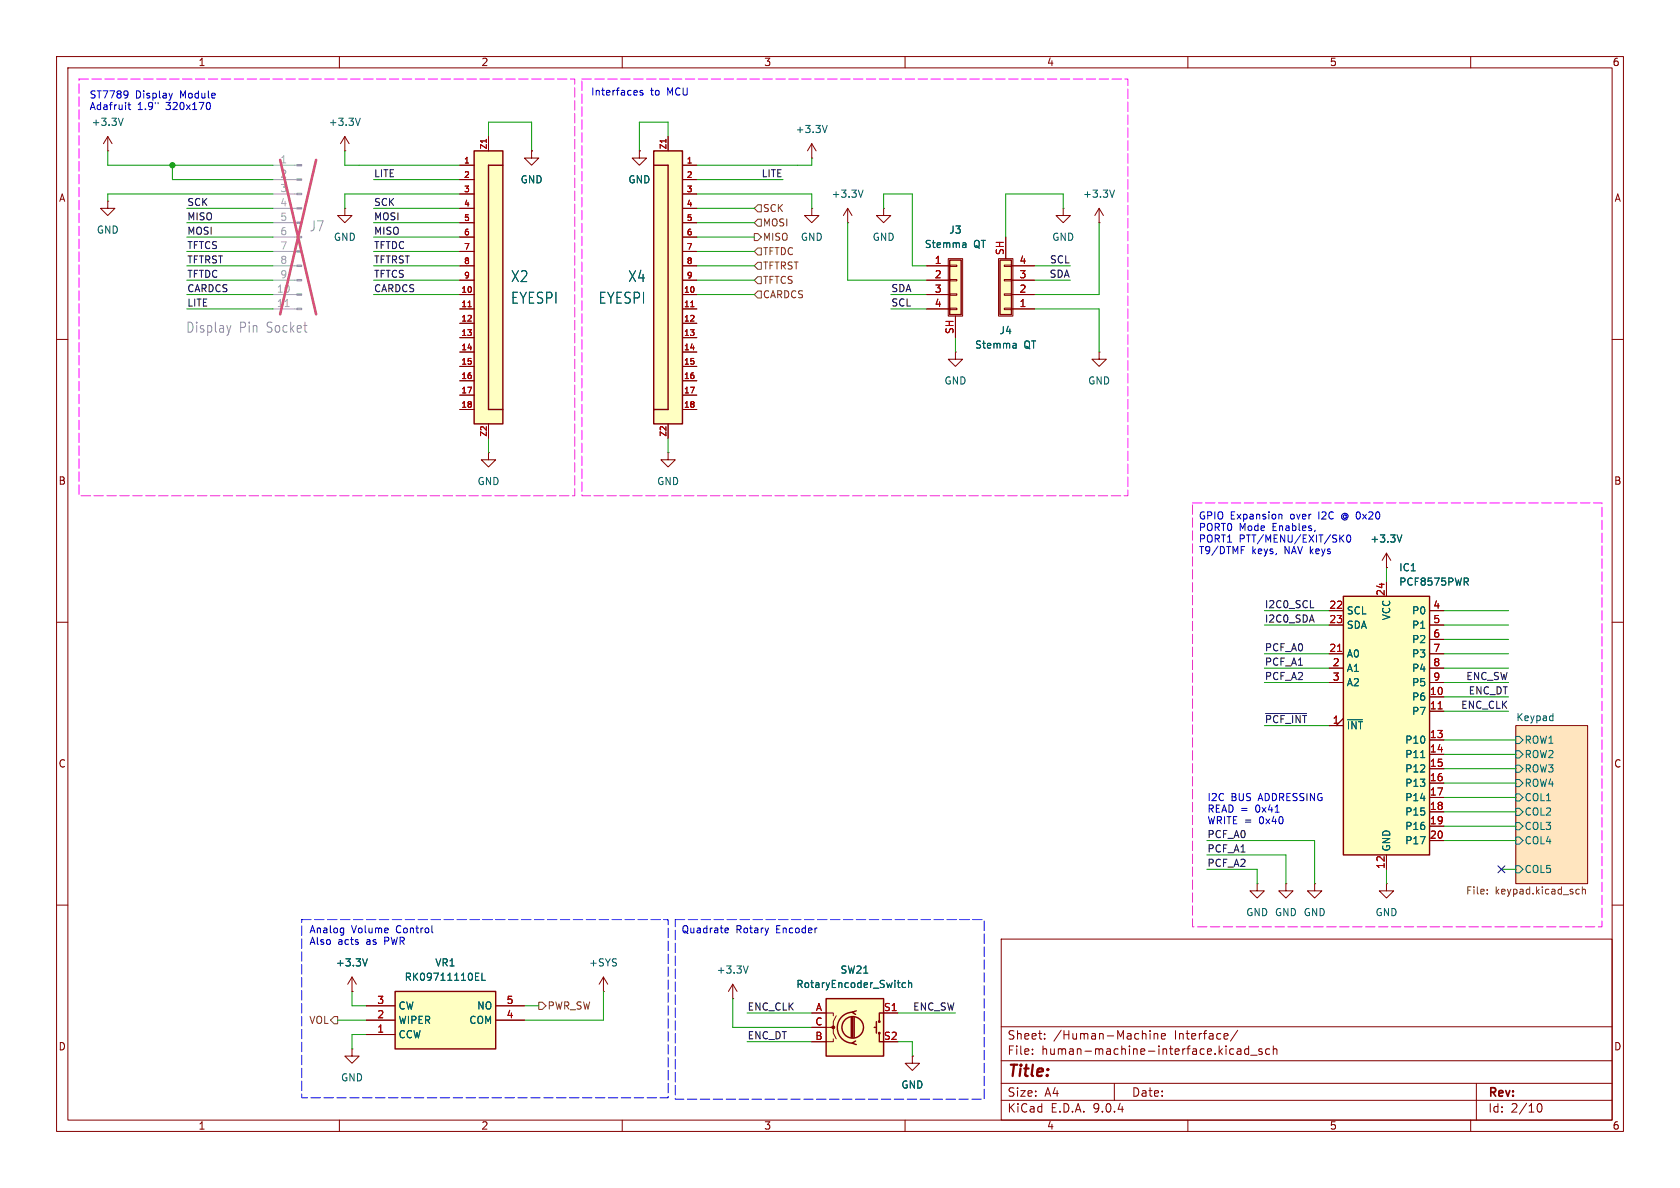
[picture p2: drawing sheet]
<svg xmlns="http://www.w3.org/2000/svg" width="297mm" height="210mm" viewBox="0 0 297 210" stroke-linecap="round" stroke-linejoin="round" font-family="sans-serif">
<g fill="none" stroke="#840000" stroke-width=".18">
<path d="M10 10h277v190h-277zM12 12h273v186h-273zM60 10v2M110 10v2M160 10v2M210 10v2M260 10v2M143.5 36.8v1.3h1.3l-1.3 1.3-1.3-1.3h1.3M143.5 36.8h.1M188 36.8v1.3h1.2l-1.2 1.3-1.3-1.3h1.3M188 36.8h.1M194.3 39.4h.1"/>
<path d="M194.3 36.8l-.8 1.3M194.3 36.8l.8 1.3M194.3 36.8v2.6M10 60h2M194.3 62.2v1.3h1.3l-1.3 1.3-1.3-1.3h1.3M194.3 62.2h.1M285 60h2M10 110h2M285 110h2M268 128.3h12.7v27.9h-12.7zM10 160h2M177 166h108v32h-108z"/>
<path d="M285 160h2M60 198v2M110 198v2M160 198v2M177 194.5h108M177 191.5h108M177 187.5h108M177 181.5h108M182.5 186.3v.1M182.5 185.5v.1M184.7 183.6v.1M184.7 182.8v.1"/>
<path d="M197 191.5v3M203.3 182.2v.1M203.3 182.7v1M204 182.7v1M204 182.8l.2-.1 .4 .1 .1 .9M205.3 183.2l.7-.1v-.3l-.5-.1-.2 .2 .1 .7h.6M210 198v2M218.7 185.5h.6l.1 .9M218.8 182.1l-1.3 2M219.4 185.8h-.5a.29 .29 0 0 0-.2 .3 .29 .29 0 0 0 .2 .3l.5-.1M220.7 185.5l-.4-.1-.3 .3v.4l.2 .2h.5M220.7 184.9v1.5"/>
<path d="M221.1 186.5h1.1M223.1 185.5l-.4-.1-.2 .2 .1 .2 .5 .2v.3h-.6M224.5 185.5l-.5-.1-.3 .3v.4l.2 .2h.6M225.1 185.5l.2-.1 .4 .1v.9M225.1 184.9v1.5M260 198v2M261 191.5v6.5M271.7 195.7l.2-.5 .2-.1a.81 .81 0 0 1 .6 .6 .81 .81 0 0 1-.3 .8h-.4l-.3-.5"/>
</g>
<path d="M268 128.3h12.7v27.9h-12.7z" fill="#ffe5bf" stroke="#ffe5bf" stroke-width=".18"/>
<g fill="none" stroke="#006464" stroke-width=".18">
<path d="M197 33.6l-.4 1.3M268 132.7h.6l.6 .7-.6 .6h-.6zM268 135.3h.6l.6 .6-.6 .6h-.6zM268 137.8h.6l.6 .6-.6 .7h-.6zM268 130.2h.6l.6 .6-.6 .6h-.6zM274.4 126.5l.1 .1M274.5 126.1v1.3M274.5 127.3l-.1 .1M268 142.9h.6l.6 .6-.6 .6h-.6zM268 148h.6l.6 .6-.6 .6h-.6zM268 145.4h.6l.6 .7-.6 .6h-.6zM268 140.3h.6l.6 .7-.6 .6h-.6z"/>
<path d="M268 153h.6l.6 .7-.6 .6h-.6z"/>
</g>
<path d="M262.9 157.9v.1M262.9 157.3v.1M278.8 157.2l.4 .1M279.2 158h-.4M279.7 157.3l.2-.1 .3 .1 .1 .7M279.7 156.8v1.2" fill="none" stroke="#725600" stroke-width=".18"/>
<path d="M176.8 46h2v9.6h-2z" fill="#ffffc2"/>
<path d="M176.5 45.7h2.6v10.2h-2.6zM177.5 54.5h1.3v.2h-1.3zM177.5 51.9h1.3v.3h-1.3zM177.5 49.4h1.3v.3h-1.3zM177.5 46.9h1.3v.2h-1.3zM177.8 41.9v3.8M178.8 54.6h4.1M178.8 52.1h4.1M178.8 49.5h4.1M178.8 47h4.1" fill="none" stroke="#840000" stroke-width=".18"/>
<path d="M176.8 46h2v9.6h-2z" fill="none" stroke="#840000" stroke-width=".25"/>
<path d="M179.2 60.7h.3l.1 .2v.6M179.6 61.5h-.4M179.6 61l-.4 .1" fill="none" stroke="#006464" stroke-width=".18"/>
<path d="M115.6 26.7h5v48.2h-5z" fill="#ffffc2"/>
<path d="M115.6 26.7h5v48.2h-5zM115.6 29.2h2.5v43.2h-2.5" fill="none" stroke="#840000" stroke-width=".25"/>
<g fill="none" stroke="#840000" stroke-width=".18">
<path d="M19 35.6v1.2h-1.2l1.2 1.3 1.3-1.3h-1.3M19 35.6h.1M19 26.7h.1M19 24.1l-.7 1.3M19 24.1l.8 1.3M19 24.1v2.6M61 36.8v1.3h-1.3l1.3 1.3 1.2-1.3h-1.2M61 36.8h.1M118.1 24.1v2.6M120.6 39.4h2.6M120.6 36.8h2.6M120.6 34.3h2.6"/>
<path d="M120.6 31.8h2.6M120.6 29.2h2.6M120.6 59.7h2.6M120.6 57.2h2.6M120.6 54.6h2.6M120.6 52.1h2.6M120.6 49.5h2.6M120.6 47h2.6M120.6 44.5h2.6M120.6 41.9h2.6M118.1 74.9v2.6M120.6 72.4h2.6"/>
<path d="M120.6 69.9h2.6M120.6 67.3h2.6M120.6 64.8h2.6M120.6 62.2h2.6M168.9 62.2v1.3h1.3l-1.3 1.3-1.3-1.3h1.3M168.9 62.2h.1M86.4 80v1.3h-1.3l1.3 1.3 1.2-1.3h-1.2M86.4 80h.1M118.1 80v1.3h1.3l-1.3 1.3-1.3-1.3h1.3M118.1 80h.1M62.2 175.3h.1M62.2 172.7l-.7 1.3"/>
<path d="M62.2 172.7l.8 1.3M62.2 172.7v2.6M106.7 175.3h.1M106.7 172.7l-.8 1.3M106.7 172.7l.7 1.3M106.7 172.7v2.6M62.2 185.4v1.3h-1.2l1.2 1.3 1.3-1.3h-1.3M62.2 185.4h.1"/>
</g>
<path d="M117.7 24.6v.6M122.1 54.2h.6" fill="none" stroke="#a90000" stroke-width=".18"/>
<path d="M21.8 20.9l-.5 1.3M65 169.5l-.5 1.3" fill="none" stroke="#006464" stroke-width=".18"/>
<g fill="#a1a1a1" stroke="#a1a1a1" stroke-width=".18">
<path d="M52.5 29.1h.8v.2h-.8z"/>
<path d="M52.5 31.6h.8v.3h-.8z"/>
<path d="M52.5 34.2h.8v.2h-.8z"/>
<path d="M52.5 36.7h.8v.3h-.8z"/>
<path d="M52.5 39.2h.8v.3h-.8z"/>
<path d="M52.5 41.8h.8v.2h-.8z"/>
<path d="M52.5 44.3h.8v.3h-.8z"/>
<path d="M52.5 46.9h.8v.2h-.8z"/>
<path d="M52.5 49.4h.8v.3h-.8z"/>
<path d="M52.5 51.9h.8v.3h-.8z"/>
<path d="M52.5 54.5h.8v.2h-.8z"/>
</g>
<path d="M48.3 29.2h4.2M48.3 31.8h4.2M48.3 34.3h4.2M48.3 36.8h4.2M48.3 39.4h4.2M48.3 41.9h4.2M48.3 44.5h4.2M48.3 47h4.2M48.3 49.5h4.2M48.3 52.1h4.2M48.3 54.6h4.2" fill="none" stroke="#a1a1a1" stroke-width=".18"/>
<path d="M50.4 54.2h.7" fill="none" stroke="#aaa" stroke-width=".18"/>
<path d="M40.8 57.5l-.3 1.2" fill="none" stroke="#989898" stroke-width=".18"/>
<path d="M49.5 28.3l6.4 27.3M55.9 28.3l-6.4 27.3" fill="none" stroke="#e65255" stroke-width=".46"/>
<path d="M69.8 175.3h17.8v10.1h-17.8z" fill="#ffffc2"/>
<path d="M69.8 175.3h17.8v10.1h-17.8z" fill="none" stroke="#840000" stroke-width=".25"/>
<path d="M61 26.7h.1M61 24.1l-.8 1.3M61 24.1l.7 1.3M61 24.1v2.6M64.8 177.8h5M87.6 177.8h5.1M64.8 180.3h5M64.8 182.9h5M87.6 180.3h5.1" fill="none" stroke="#840000" stroke-width=".18"/>
<path d="M63.7 20.9l-.4 1.3M84.1 173.3h.6M84.1 172h.6M85.2 172v1.3h.6" fill="none" stroke="#006464" stroke-width=".18"/>
<path d="M237.5 105.4h15.2v45.7h-15.2z" fill="#ffffc2"/>
<path d="M237.5 105.4h15.2v45.7h-15.2z" fill="none" stroke="#840000" stroke-width=".25"/>
<g fill="none" stroke="#840000" stroke-width=".18">
<path d="M234.9 108h2.6M234.9 110.5h2.6M234.9 115.6h2.6M234.9 118.1h2.6M245.1 102.9v2.5M252.7 108h2.6M252.7 110.5h2.6M252.7 115.6h2.6M252.7 118.1h2.6M252.7 113h2.6M234.9 120.7h2.6M234.9 128.3h2.6"/>
<path d="M237.5 127l-1.3 1.3M252.7 120.7h2.6M252.7 123.2h2.6M252.7 125.7h2.6M252.7 130.8h2.6M252.7 133.4h2.6M252.7 135.9h2.6M252.7 138.4h2.6M222.2 156.2v1.3h1.3l-1.3 1.3-1.2-1.3h1.2M222.2 156.2h.1M227.3 156.2v1.3h1.3l-1.3 1.3-1.2-1.3h1.2M227.3 156.2h.1"/>
<path d="M232.4 156.2v1.3h1.3l-1.3 1.3-1.3-1.3h1.3M232.4 156.2h.1M245.1 156.2v1.3h1.3l-1.3 1.3-1.3-1.3h1.3M245.1 156.2h.1M245.1 151.1v2.6M252.7 141h2.6M252.7 143.5h2.6M252.7 146.1h2.6M252.7 148.6h2.6M129.5 176.5h.1M129.5 174l-.7 1.3M129.5 174l.8 1.3"/>
<path d="M129.5 174v2.5"/>
</g>
<path d="M236.5 115.2h.7M254.2 125.3h.8" fill="none" stroke="#a90000" stroke-width=".18"/>
<path d="M259.2 102.8l.4 .6M259.3 102.2l.3 .2-.1 .3-.2 .1M238.2 127.2h2.7M251.2 133.9h.7M132.3 170.8l-.5 1.2" fill="none" stroke="#006464" stroke-width=".18"/>
<path d="M146 176.5h10.2v10.2h-10.2z" fill="#ffffc2"/>
<g fill="none" stroke="#840000" stroke-width=".25">
<path d="M146 176.5h10.2v10.2h-10.2zM150.5 179.8v3.6M150.7 178.9a2.73 2.73 0 0 0-2.7 2.8 2.73 2.73 0 0 0 2.7 2.7M150.7 179.8v3.6M151 179.8v3.6M151.4 178.7l-.8 .2 .7 .4M156.2 179.1h-.8v1.5M151.3 184l-.7 .4 .8 .3M154.6 181.6h.3M154.9 180.6v2M155.4 182.6v1.6h.8"/>
<circle cx="150.7" cy="181.6" r="1.9"/>
<circle cx="155.4" cy="180.6" r=".13"/>
<circle cx="155.4" cy="182.6" r=".13"/>
</g>
<path d="M245.1 97.8l-.8 1.3M245.1 97.8l.8 1.3M245.1 97.8v2.5M245.1 100.3h.1M143.5 179.1h3.8v.5M147.8 179.6l-.5 1v1h-.5M156.2 179.1h2.5M143.5 181.6h3.8v1l.5 1M147.3 183.6v.6h-3.8M161.3 186.7v1.3h1.3l-1.3 1.2-1.3-1.2h1.3M161.3 186.7h.1" fill="none" stroke="#840000" stroke-width=".18"/>
<circle cx="147.3" cy="181.6" r=".25" fill="#840000" stroke="#840000" stroke-width=".18"/>
<path d="M247.8 94.6l-.4 1.2M160.1 173.8l-.4-.1-.2 .3 .1 .5h.5M160.6 173.8l.2-.1 .3 .1 .1 .8M160.6 173.3v1.3" fill="none" stroke="#006464" stroke-width=".18"/>
<path d="M83.8 26.7h5.1v48.2h-5.1z" fill="#ffffc2"/>
<path d="M83.8 26.7h5.1v48.2h-5.1zM88.9 29.2h-2.5v43.2h2.5" fill="none" stroke="#840000" stroke-width=".25"/>
<g fill="none" stroke="#840000" stroke-width=".18">
<path d="M81.3 39.4h2.5M81.3 36.8h2.5M81.3 34.3h2.5M81.3 31.8h2.5M81.3 29.2h2.5M86.4 24.1v2.6M94 26.7v1.2h-1.3l1.3 1.3 1.2-1.3h-1.2M94 26.7h.1M113 26.7v1.2h1.3l-1.3 1.3-1.2-1.3h1.2M113 26.7h.1M149.9 39.4h.1M149.9 36.8l.7 1.3"/>
<path d="M149.9 36.8l-.8 1.3M149.9 36.8v2.6M156.2 36.8v1.3h-1.3l1.3 1.3 1.3-1.3h-1.3M156.2 36.8h.1M81.3 59.7h2.5M81.3 57.2h2.5M81.3 54.6h2.5M81.3 52.1h2.5M81.3 49.5h2.5M81.3 47h2.5M81.3 44.5h2.5M81.3 41.9h2.5"/>
<path d="M81.3 72.4h2.5M81.3 69.9h2.5M81.3 67.3h2.5M81.3 64.8h2.5M81.3 62.2h2.5M86.4 74.9v2.6"/>
</g>
<path d="M86 24.6v.6M82.7 54.2h.6" fill="none" stroke="#a90000" stroke-width=".18"/>
<path d="M152.6 33.6l-.4 1.3" fill="none" stroke="#006464" stroke-width=".18"/>
<path d="M167.9 46h2v9.6h-2z" fill="#ffffc2"/>
<g fill="none" stroke="#840000" stroke-width=".18">
<path d="M81.3 39.4h2.5M81.3 36.8h2.5M81.3 34.3h2.5M81.3 31.8h2.5M81.3 29.2h2.5M86.4 24.1v2.6M94 26.7h.1M113 26.7h.1M118.1 24.1v2.6M120.6 39.4h2.6M120.6 36.8h2.6M120.6 34.3h2.6"/>
<path d="M120.6 31.8h2.6M120.6 29.2h2.6M143.5 27.9h.1M143.5 25.4l.8 1.3M143.5 25.4l-.8 1.3M143.5 25.4v2.5M81.3 47h2.5M81.3 49.5h2.5M81.3 52.1h2.5M81.3 54.6h2.5M81.3 59.7h2.5M81.3 57.2h2.5"/>
<path d="M81.3 44.5h2.5M81.3 41.9h2.5M120.6 47h2.6M120.6 49.5h2.6M120.6 52.1h2.6M120.6 54.6h2.6M120.6 59.7h2.6M120.6 57.2h2.6M120.6 44.5h2.6M120.6 41.9h2.6M163.8 47h4.1M163.8 49.5h4.1"/>
<path d="M163.8 52.1h4.1M163.8 54.6h4.1M167.6 45.7h2.6v10.2h-2.6zM167.9 46.9h1.3v.2h-1.3zM167.9 49.4h1.3v.3h-1.3zM167.9 51.9h1.3v.3h-1.3zM167.9 54.5h1.3v.2h-1.3zM168.9 55.9v3.8M177.8 41.9v3.8M178.8 47h4.1M178.8 49.5h4.1M178.8 52.1h4.1"/>
<path d="M178.8 54.6h4.1M81.3 72.4h2.5M81.3 69.9h2.5M81.3 67.3h2.5M81.3 64.8h2.5M81.3 62.2h2.5M86.4 74.9v2.6M118.1 74.9v2.6M120.6 72.4h2.6M120.6 69.9h2.6M120.6 67.3h2.6M120.6 64.8h2.6"/>
<path d="M120.6 62.2h2.6M234.9 108h2.6M234.9 110.5h2.6M234.9 115.6h2.6M234.9 118.1h2.6M245.1 100.3h.1M245.1 102.9v2.5M252.7 108h2.6M252.7 110.5h2.6M252.7 115.6h2.6M252.7 118.1h2.6M252.7 113h2.6"/>
<path d="M234.9 120.7h2.6M234.9 128.3h2.6M237.5 127l-1.3 1.3M252.7 120.7h2.6M252.7 123.2h2.6M252.7 125.7h2.6M252.7 130.8h2.6M252.7 133.4h2.6M252.7 135.9h2.6M252.7 138.4h2.6M245.1 151.1v2.6M252.7 141h2.6"/>
<path d="M252.7 143.5h2.6M252.7 146.1h2.6M252.7 148.6h2.6M62.2 175.3h.1M64.8 177.8h5M87.6 177.8h5.1M143.5 179.1h2.5M156.2 179.1h2.5M64.8 180.3h5M64.8 182.9h5M87.6 180.3h5.1M143.5 181.6h2.5"/>
<path d="M143.5 184.2h2.5M161.3 186.7h.1"/>
</g>
<path d="M167.9 46h2v9.6h-2z" fill="none" stroke="#840000" stroke-width=".25"/>
<g fill="none" stroke="#006464" stroke-width=".18">
<path d="M146.2 22.2l-.4 1.2M170.3 42.9h.3l.2 .2v.7M170.8 43.7l-.5 .1M170.8 43.2l-.5 .1M179.2 60.7h.3l.1 .2v.6M179.6 61.5h-.4M179.6 61l-.4 .1M247.8 94.6l-.4 1.2M259.2 102.8l.4 .6M259.3 102.2l.3 .2-.1 .3-.2 .1M238.2 127.2h2.7M251.2 133.9h.7"/>
<path d="M65 169.5l-.5 1.3M84.1 173.3h.6M84.1 172h.6M85.2 172v1.3h.6M160.1 173.8l-.4-.1-.2 .3 .1 .5h.5M160.6 173.8l.2-.1 .3 .1 .1 .8M160.6 173.3v1.3"/>
</g>
<path d="M133.3 39.4l.7-.7h.6v1.3h-.6zM133.3 36.8l.7-.6h.6v1.3h-.6zM133.3 41.3h.7l.6 .6-.6 .6h-.7zM134 48.9h.6v1.3h-.6l-.7-.7zM134 51.4h.6v1.3h-.6l-.7-.6zM134 43.8h.6v1.3h-.6l-.7-.6zM134 46.4h.6v1.2h-.6l-.7-.6zM59.1 179.7h.6v1.3h-.6l-.7-.7zM95.2 177.2h.7l.6 .6-.6 .6h-.7z" fill="none" stroke="#725600" stroke-width=".18"/>
<path d="M231.7 107.4h.6M223.7 126.1h7.3" fill="none" stroke="#0f0f0f" stroke-width=".18"/>
<g fill="none" stroke="#009600" stroke-width=".18">
<path d="M19 26.7v2.5h29.3M30.5 29.2v2.6h17.8M33 36.8h15.3M33 39.4h15.3M48.3 34.3h-29.3v1.3M61 26.7v2.5h20.3M66 31.8h15.3M66 36.8h15.3M66 39.4h15.3M81.3 34.3h-20.3v2.5M86.4 24.1v-2.5h7.6v5.1M118.1 24.1v-2.5h-5.1v5.1"/>
<path d="M123.2 34.3h20.3v2.5M123.2 31.8h15.2M123.2 36.8h10.1M123.2 39.4h10.1M143.5 27.9v1.3h-20.3M149.9 39.4v10.1h13.9M156.2 36.8v-2.5h5.1v12.7h2.5M188 36.8v-2.5h-10.2v7.6M194.3 39.4v12.7h-11.4M33 47h15.3M33 52.1h15.3M33 54.6h15.3"/>
<path d="M33 41.9h15.3M33 44.5h15.3M33 49.5h15.3M66 47h15.3M66 52.1h15.3M66 41.9h15.3M66 44.5h15.3M66 49.5h15.3M123.2 47h10.1M123.2 52.1h10.1M123.2 41.9h10.1M123.2 44.5h10.1"/>
<path d="M123.2 49.5h10.1M157.5 52.1h6.3M157.5 54.6h6.3M168.9 59.7v2.5M182.9 47h6.3M182.9 54.6h11.4v7.6M182.9 49.5h6.3M86.4 77.5v2.5M118.1 77.5v2.5M223.5 108h11.4M223.5 110.5h11.4M223.5 118.1h11.4"/>
<path d="M223.5 115.6h11.4M245.1 100.3v2.6M255.3 108h11.4M255.3 110.5h11.4M255.3 118.1h11.4M255.3 115.6h11.4M255.3 113h11.4M223.5 120.7h11.4M223.5 128.3h11.4M255.3 123.2h11.4M255.3 120.7h11.4M255.3 125.7h11.4"/>
<path d="M255.3 130.8h12.7M255.3 133.4h12.7M255.3 138.4h12.7M255.3 135.9h12.7M213.4 151.1h13.9v5.1M213.4 148.6h19v7.6M213.4 153.7h8.8v2.5M245.1 153.7v2.5M255.3 141h12.7M255.3 148.6h12.7M255.3 143.5h12.7M255.3 146.1h12.7"/>
<path d="M265.4 153.7h2.6M62.2 175.3v2.5h2.6M92.7 177.8h2.5M106.7 175.3v5h-14M129.5 176.5v5.1h14M132.1 179.1h11.4M158.7 179.1h10.2M59.7 180.3h5.1M64.8 182.9h-2.6v2.5M132.1 184.2h11.4M158.7 184.2h2.6v2.5"/>
</g>
<path d="M264.8 153.1l1.2 1.2M266 153.1l-1.2 1.2" fill="none" stroke="#000084" stroke-width=".18"/>
<g fill="none" stroke="#0000c2" stroke-width=".18">
<path d="M22.4 16.1l.2 .1a1.07 1.07 0 0 1-.2 1M22.6 16.6l-.2 .2M22.6 18.5h.5M22.8 18.1v1.1l.3 .2M30.5 16.5l-.3 .8M37.1 18.3v.8l-.3 .3M113.6 16h-.3l-.2 .2 .1 .1 .4 .2v.3h-.5M226.1 91h.5v.8M232.5 93.7l-.1 .3M237 95.1l.6 .7M237.3 90.9a.58 .58 0 0 0 0 .9M237.6 94.6l-.7 .7"/>
<path d="M238.2 94.7l.2-.1a.68 .68 0 0 1 .4 .6 .68 .68 0 0 1-.4 .6l-.2-.1-.1-.3zM225.4 143.6h.8M60.4 164.1h.4M60.8 164.1v1l-.3 .2M60.8 164.8l-.4 .1M76.4 163.6v1.1l.1 .2M128.2 164.8h.5M128.2 164.1h.4l.2 .3-.6 .1"/>
</g>
<path d="M53.3 162.6h64.8v31.5h-64.8zM119.4 162.6h54.6v31.7h-54.6z" fill="none" stroke="#00f" stroke-width=".18" stroke-dasharray="1.7 .6"/>
<path d="M14 14h87.6v73.6h-87.6zM102.9 14h96.5v73.6h-96.5zM210.8 88.9h72.4v74.9h-72.4z" fill="none" stroke="#f0f" stroke-width=".18" stroke-dasharray="1.7 .6"/>
<path d="M86 24.6v.6M117.7 24.6v.6M82.7 54.2h.6M122.1 54.2h.6M236.5 115.2h.7M254.2 125.3h.8" fill="none" stroke="#a90000" stroke-width=".18"/>
<circle cx="30.5" cy="29.2" r=".46" fill="#009600" stroke="#009600" stroke-width=".18"/>
<text font-size="2.8" fill="#840000" x="178" y="190.9">Title:</text>
<g font-size="2.7" fill="#006464">
<text x="90.2" y="50.1">X2</text>
<text x="90.2" y="53.9">EYESPI</text>
<text x="105.7" y="53.9">EYESPI</text>
<text x="111" y="50.1">X4</text>
</g>
<g font-size="2.5" fill="#989898">
<text x="54.7" y="41.1">J7</text>
<text x="32.8" y="59">Display</text>
<text x="42.3" y="59">Pin</text>
<text x="47.2" y="59">Socket</text>
</g>
<g font-size="2.1" fill="#840000">
<text x="178" y="184">Sheet:</text>
<text x="186.2" y="184">/Human-Machine</text>
<text x="207.7" y="184">Interface/</text>
<text x="178" y="186.7">File:</text>
<text x="184.1" y="186.7">human-machine-interface.kicad_sch</text>
<text x="178" y="196.9">KiCad</text>
<text x="178" y="194.1">Size:</text>
<text x="184.7" y="194.1">A4</text>
<text x="185.7" y="196.9">E.D.A.</text>
<text x="193.3" y="196.9">9.0.4</text>
<text x="200" y="194.1">Date:</text>
<text x="263" y="194.3">Rev:</text>
<text x="263" y="196.9">Id:</text>
<text x="267.1" y="196.9">2/10</text>
</g>
<g font-size="1.8" fill="#840000">
<text x="35" y="11.9">1</text>
<text x="85" y="11.9">2</text>
<text x="135" y="11.9">3</text>
<text x="185" y="11.9">4</text>
<text x="235" y="11.9">5</text>
<text x="285" y="11.9">6</text>
<text x="10.3" y="35.9">A</text>
<text x="285.3" y="35.9">A</text>
<text x="10.3" y="85.9">B</text>
<text x="285.3" y="85.9">B</text>
<text x="10.3" y="135.9">C</text>
<text x="285.3" y="135.9">C</text>
<text x="10.3" y="185.9">D</text>
<text x="285.3" y="185.9">D</text>
<text x="35" y="199.9">1</text>
<text x="85" y="199.9">2</text>
<text x="135" y="199.9">3</text>
<text x="185" y="199.9">4</text>
<text x="235" y="199.9">5</text>
<text x="285" y="199.9">6</text>
</g>
<g font-size="1.8" fill="#0000c2">
<text x="15.7" y="17.7">ST7789</text>
<text x="23.9" y="17.7">Display</text>
<text x="31.9" y="17.7">Module</text>
<text x="104.4" y="17.2">Interfaces</text>
<text x="115" y="17.2">to</text>
<text x="118" y="17.2">MCU</text>
<text x="15.7" y="19.8">Adafruit</text>
<text x="24.3" y="19.8">1.9&quot;</text>
<text x="29.5" y="19.8">320x170</text>
<text x="211.8" y="92.2">GPIO Expansion</text>
<text x="211.8" y="94.2">PORT0</text>
<text x="219.1" y="94.2">Mode</text>
<text x="225.1" y="94.2">Enables,</text>
<text x="228.2" y="92.2">over</text>
<text x="233.4" y="92.2">I2C</text>
<text x="237.6" y="92.2">@ 0x20</text>
<text x="211.8" y="96.2">PORT1</text>
<text x="211.8" y="98.3">T9/DTMF</text>
<text x="219.1" y="96.2">PTT/MENU/EXIT/SK0</text>
<text x="221.3" y="98.3">keys,</text>
<text x="227.2" y="98.3">NAV keys</text>
<text x="213.4" y="141.9">I2C</text>
<text x="213.4" y="144">READ =</text>
<text x="217.6" y="141.9">BUS</text>
<text x="222.1" y="144">0x41</text>
<text x="222.6" y="141.9">ADDRESSING</text>
<text x="213.4" y="146">WRITE =</text>
<text x="222.7" y="146">0x40</text>
<text x="54.6" y="165.3">Analog</text>
<text x="54.6" y="167.4">Also</text>
<text x="59.7" y="167.4">acts</text>
<text x="62.1" y="165.3">Volume</text>
<text x="64.9" y="167.4">as</text>
<text x="68.2" y="167.4">PWR</text>
<text x="70.1" y="165.3">Control</text>
<text x="120.4" y="165.3">Quadrate</text>
<text x="130.1" y="165.3">Rotary</text>
<text x="137.3" y="165.3">Encoder</text>
</g>
<g font-size="1.8" fill="#006464">
<text x="16.1" y="22.5">+3.3V</text>
<text x="58" y="22.5">+3.3V</text>
<text x="140.6" y="23.7">+3.3V</text>
<text x="91.9" y="32.6">GND</text>
<text x="111" y="32.6">GND</text>
<text x="146.9" y="35.2">+3.3V</text>
<text x="191.4" y="35.2">+3.3V</text>
<text x="17" y="41.5">GND</text>
<text x="167.7" y="41.5">J3</text>
<text x="58.9" y="42.8">GND</text>
<text x="141.5" y="42.8">GND</text>
<text x="154.2" y="42.8">GND</text>
<text x="163.4" y="44">Stemma</text>
<text x="172.1" y="44">QT</text>
<text x="185.9" y="42.8">GND</text>
<text x="176.6" y="59.3">J4</text>
<text x="172.3" y="61.8">Stemma</text>
<text x="181" y="61.8">QT</text>
<text x="166.9" y="68.2">GND</text>
<text x="192.3" y="68.2">GND</text>
<text x="84.3" y="86">GND</text>
<text x="116.1" y="86">GND</text>
<text x="242.2" y="96.1">+3.3V</text>
<text x="247.3" y="101.2">IC1</text>
<text x="247.3" y="103.7">PCF8575PWR</text>
<text x="238" y="108.8">SCL</text>
<text x="238" y="111.4">SDA</text>
<text x="246" y="109.7" transform="rotate(-90 246 109.7)">VCC</text>
<text x="249.5" y="108.8">P0</text>
<text x="249.5" y="111.4">P1</text>
<text x="249.5" y="113.9">P2</text>
<text x="238" y="116.4">A0</text>
<text x="238" y="119">A1</text>
<text x="249.5" y="116.4">P3</text>
<text x="249.5" y="119">P4</text>
<text x="238" y="121.5">A2</text>
<text x="249.5" y="121.5">P5</text>
<text x="249.5" y="124.1">P6</text>
<text x="238" y="129.1">~{INT}</text>
<text x="248.3" y="131.7">P10</text>
<text x="249.5" y="126.6">P7</text>
<text x="268" y="127.6">Keypad</text>
<text x="269.4" y="131.7">ROW1</text>
<text x="248.3" y="134.2">P11</text>
<text x="248.3" y="136.8">P12</text>
<text x="269.4" y="134.2">ROW2</text>
<text x="269.4" y="136.8">ROW3</text>
<text x="248.3" y="139.3">P13</text>
<text x="248.3" y="141.8">P14</text>
<text x="269.4" y="139.3">ROW4</text>
<text x="269.4" y="141.8">COL1</text>
<text x="248.3" y="144.4">P15</text>
<text x="248.3" y="146.9">P16</text>
<text x="248.3" y="149.5">P17</text>
<text x="269.4" y="144.4">COL2</text>
<text x="269.4" y="149.5">COL4</text>
<text x="269.4" y="146.9">COL3</text>
<text x="246" y="150.6" transform="rotate(-90 246 150.6)">GND</text>
<text x="269.4" y="154.5">COL5</text>
<text x="220.2" y="162.2">GND GND GND</text>
<text x="243.1" y="162.2">GND</text>
<text x="59.3" y="171">+3.3V</text>
<text x="71.4" y="173.6">RK09711110EL</text>
<text x="76.9" y="171">VR1</text>
<text x="104" y="171">+SYS</text>
<text x="126.6" y="172.3">+3.3V</text>
<text x="148.5" y="172.3">SW21</text>
<text x="70.4" y="178.7">CW</text>
<text x="84.3" y="178.7">NO</text>
<text x="140.7" y="174.9">RotaryEncoder_Switch</text>
<text x="70.4" y="181.2">WIPER</text>
<text x="70.4" y="183.7">CCW</text>
<text x="82.9" y="181.2">COM</text>
<text x="60.2" y="191.4">GND</text>
<text x="159.3" y="192.6">GND</text>
</g>
<g font-size="1.8" fill="#aaa">
<text x="49.5" y="29">1</text>
<text x="49.5" y="31.5">2</text>
<text x="49.5" y="34">3</text>
<text x="49.5" y="36.6">4</text>
<text x="49.5" y="39.1">5</text>
<text x="49.5" y="41.7">6</text>
<text x="49.5" y="44.2">7</text>
<text x="49.5" y="46.7">8</text>
<text x="48.9" y="51.8">10</text>
<text x="49.5" y="49.3">9</text>
<text x="48.9" y="54.4">11</text>
</g>
<g font-size="1.8" fill="#a90000">
<text x="165.2" y="46.7">1</text>
<text x="177.5" y="45.2" transform="rotate(-90 177.5 45.2)">SH</text>
<text x="180.1" y="46.7">4</text>
<text x="165.2" y="49.3">2</text>
<text x="165.2" y="51.8">3</text>
<text x="180.1" y="51.8">2</text>
<text x="180.1" y="49.3">3</text>
<text x="165.2" y="54.4">4</text>
<text x="168.7" y="59.2" transform="rotate(-90 168.7 59.2)">SH</text>
<text x="180.1" y="54.4">1</text>
<text x="234.9" y="107.7">22</text>
<text x="244.9" y="105.5" transform="rotate(-90 244.9 105.5)">24</text>
<text x="253.3" y="107.7">4</text>
<text x="234.9" y="110.2">23</text>
<text x="253.3" y="110.2">5</text>
<text x="253.3" y="112.8">6</text>
<text x="234.9" y="115.3">21</text>
<text x="235.5" y="117.9">2</text>
<text x="253.3" y="115.3">7</text>
<text x="253.3" y="117.9">8</text>
<text x="235.5" y="120.4">3</text>
<text x="252.7" y="122.9">10</text>
<text x="252.7" y="125.5">11</text>
<text x="253.3" y="120.4">9</text>
<text x="235.5" y="128">1</text>
<text x="252.7" y="130.6">13</text>
<text x="252.7" y="133.1">14</text>
<text x="252.7" y="135.6">15</text>
<text x="252.7" y="138.2">16</text>
<text x="252.7" y="140.7">17</text>
<text x="252.7" y="143.3">18</text>
<text x="252.7" y="145.8">19</text>
<text x="252.7" y="148.3">20</text>
<text x="244.9" y="153.7" transform="rotate(-90 244.9 153.7)">12</text>
<text x="66.6" y="177.5">3</text>
<text x="89.5" y="177.5">5</text>
<text x="144.1" y="178.8">A</text>
<text x="156.2" y="178.8">S1</text>
<text x="66.6" y="180.1">2</text>
<text x="66.6" y="182.6">1</text>
<text x="89.5" y="180.1">4</text>
<text x="144" y="181.4">C</text>
<text x="144" y="183.9">B</text>
<text x="156.2" y="183.9">S2</text>
</g>
<g font-size="1.8" fill="#0f0f0f">
<text x="185.5" y="46.6">SCL</text>
<text x="157.5" y="51.7">SDA</text>
<text x="185.5" y="49.2">SDA</text>
<text x="157.5" y="54.3">SCL</text>
<text x="223.5" y="107.6">I2C0_SCL</text>
<text x="223.5" y="110.1">I2C0_SDA</text>
<text x="223.5" y="117.8">PCF_A1</text>
<text x="223.5" y="115.2">PCF_A0</text>
<text x="223.5" y="120.3">PCF_A2</text>
<text x="258.2" y="125.4">ENC_CLK</text>
<text x="259.1" y="120.3">ENC_SW</text>
<text x="259.5" y="122.8">ENC_DT</text>
<text x="223.5" y="127.9">~{PCF_INT}</text>
<text x="213.4" y="148.2">PCF_A0</text>
<text x="213.4" y="150.8">PCF_A1</text>
<text x="213.4" y="153.3">PCF_A2</text>
<text x="132.1" y="178.7">ENC_CLK</text>
<text x="161.3" y="178.7">ENC_SW</text>
<text x="132.1" y="183.8">ENC_DT</text>
</g>
<g font-size="1.8" fill="#725600">
<text x="259.1" y="158.4">File:</text>
<text x="264.3" y="158.4">keypad.kicad_sch</text>
<text x="96.7" y="178.7">PWR_SW</text>
<text x="54.6" y="181.2">VOL</text>
</g>
<g font-size="1.7" fill="#0f0f0f">
<text x="66" y="31.4">LITE</text>
<text x="134.5" y="31.4">LITE</text>
<text x="33" y="41.6">MOSI</text>
<text x="33" y="36.5">SCK</text>
<text x="33" y="39">MISO</text>
<text x="66" y="36.5">SCK</text>
<text x="66" y="39">MOSI</text>
<text x="66" y="41.6">MISO</text>
<text x="33" y="44.1">TFTCS</text>
<text x="33" y="46.6">TFTRST</text>
<text x="66" y="46.6">TFTRST</text>
<text x="66" y="44.1">TFTDC</text>
<text x="33" y="49.2">TFTDC</text>
<text x="33" y="51.7">CARDCS</text>
<text x="66" y="51.7">CARDCS</text>
<text x="66" y="49.2">TFTCS</text>
<text x="33" y="54.3">LITE</text>
</g>
<g font-size="1.7" fill="#725600">
<text x="134.8" y="40.2">MOSI</text>
<text x="134.8" y="37.7">SCK</text>
<text x="134.8" y="45.3">TFTDC</text>
<text x="134.8" y="47.8">TFTRST</text>
<text x="134.8" y="42.8">MISO</text>
<text x="134.8" y="50.4">TFTCS</text>
<text x="134.8" y="52.9">CARDCS</text>
</g>
<g font-size="1.4" fill="#a90000">
<text x="81.9" y="29">1</text>
<text x="86.1" y="26.5" transform="rotate(-90 86.1 26.5)">Z1</text>
<text x="117.9" y="26.5" transform="rotate(-90 117.9 26.5)">Z1</text>
<text x="121.3" y="29">1</text>
<text x="81.9" y="34">3</text>
<text x="81.9" y="31.5">2</text>
<text x="121.3" y="34">3</text>
<text x="121.3" y="31.5">2</text>
<text x="81.9" y="41.7">6</text>
<text x="81.9" y="39.1">5</text>
<text x="81.9" y="36.6">4</text>
<text x="121.3" y="41.7">6</text>
<text x="121.3" y="39.1">5</text>
<text x="121.3" y="36.6">4</text>
<text x="81.9" y="46.7">8</text>
<text x="81.9" y="44.2">7</text>
<text x="121.3" y="46.7">8</text>
<text x="121.3" y="44.2">7</text>
<text x="81.5" y="51.8">10</text>
<text x="81.9" y="49.3">9</text>
<text x="120.8" y="51.8">10</text>
<text x="121.3" y="49.3">9</text>
<text x="81.5" y="59.4">13</text>
<text x="81.5" y="56.9">12</text>
<text x="81.5" y="54.4">11</text>
<text x="120.8" y="59.4">13</text>
<text x="120.8" y="56.9">12</text>
<text x="120.8" y="54.4">11</text>
<text x="81.5" y="64.5">15</text>
<text x="81.5" y="62">14</text>
<text x="120.8" y="64.5">15</text>
<text x="120.8" y="62">14</text>
<text x="81.5" y="69.6">17</text>
<text x="81.5" y="67.1">16</text>
<text x="120.8" y="69.6">17</text>
<text x="120.8" y="67.1">16</text>
<text x="81.5" y="72.1">18</text>
<text x="86.1" y="77.3" transform="rotate(-90 86.1 77.3)">Z2</text>
<text x="117.9" y="77.3" transform="rotate(-90 117.9 77.3)">Z2</text>
<text x="120.8" y="72.1">18</text>
</g>
</svg>
